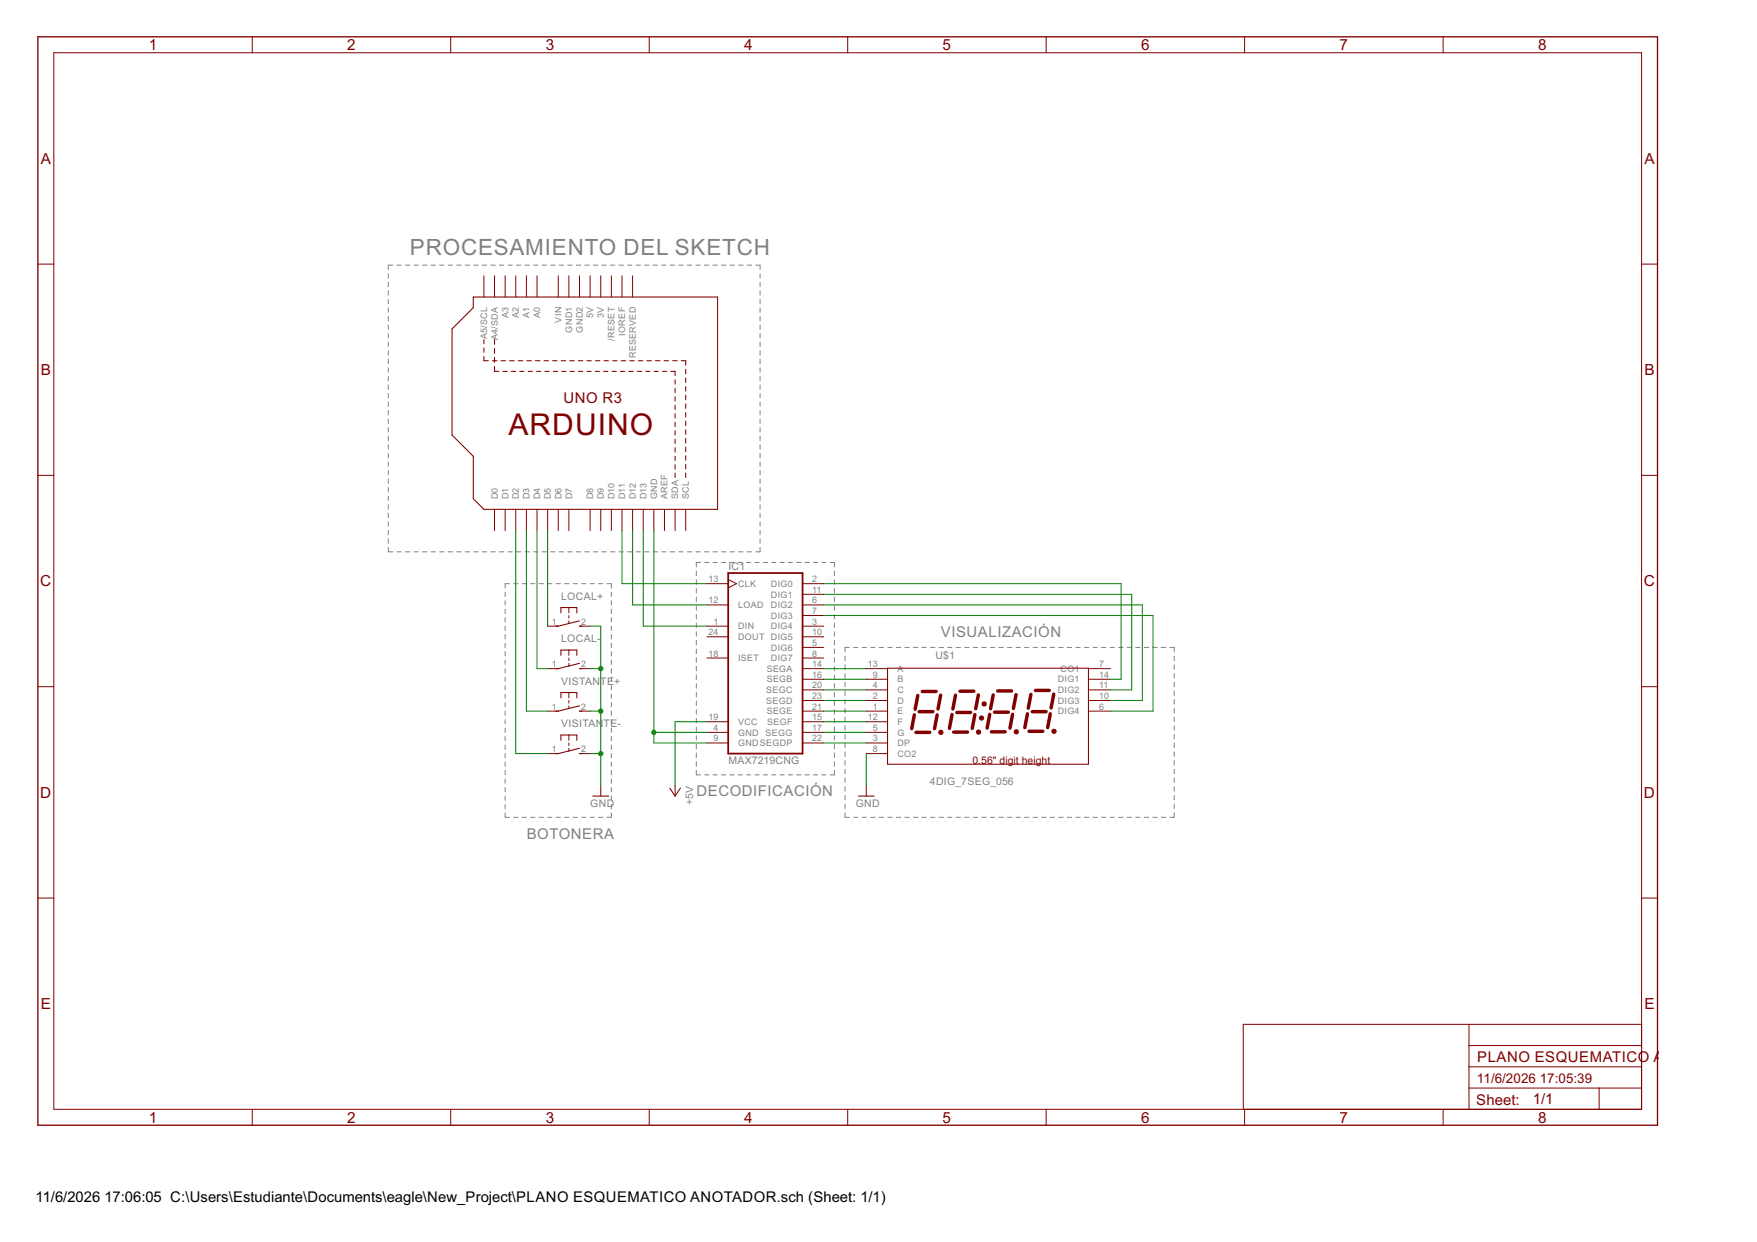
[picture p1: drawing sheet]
<svg xmlns="http://www.w3.org/2000/svg" width="420mm" height="297mm" viewBox="0 0 420 297" stroke-linecap="round" stroke-linejoin="round" font-family="sans-serif">
<g fill="none" stroke="#808080" stroke-width=".24">
<path d="M92.9 65.5v1M92.9 67.5v1.1M92.9 69.6v1M92.9 71.6v1M92.9 73.6v1.1M92.9 75.7v1M92.9 77.7v1.1M92.9 79.8v1M93.9 63.4h-1v1.1M94.9 63.4h1M96.9 63.4h1.1M99 63.4h1"/>
<path d="M101 63.4h1.1M103.1 63.4h1M105.1 63.4h1.1M107.2 63.4h1M109.2 63.4h1.1M111.3 63.4h1M113.3 63.4h1M115.3 63.4h1.1M117.4 63.4h1M119.4 63.4h1.1M121.5 63.4h1M123.5 63.4h1"/>
<path d="M125.6 63.4h1M127.6 63.4h1M129.6 63.4h1.1M131.7 63.4h1M133.7 63.4h1.1M135.8 63.4h1M137.8 63.4h1.1M139.8 63.4h1.1M141.9 63.4h1M143.9 63.4h1.1M146 63.4h1M148 63.4h1.1"/>
<path d="M150.1 63.4h1M152.1 63.4h1.1M154.2 63.4h1M156.2 63.4h1M158.2 63.4h1.1M160.3 63.4h1M162.3 63.4h1.1M164.4 63.4h1M166.4 63.4h1M168.5 63.4h1M170.5 63.4h1M172.6 63.4h1"/>
<path d="M174.6 63.4h1M176.6 63.4h1.1M178.7 63.4h1M180.7 63.4h1.1v1.1M181.8 65.5v1M181.8 67.5v1.1M181.8 69.6v1M181.8 71.6v1M181.8 73.6v1.1M181.8 75.7v1M181.8 77.7v1.1M181.8 79.8v1"/>
<path d="M92.9 81.8v1.1M92.9 83.9v1M92.9 85.9v1.1M92.9 88v1M92.9 90v1.1M92.9 92.1v1M92.9 94.1v1M92.9 96.2v1M92.9 98.2v1.1M181.8 81.8v1.1M181.8 83.9v1M181.8 85.9v1.1"/>
<path d="M181.8 88v1M181.8 90v1.1M181.8 92.1v1M181.8 94.1v1M181.8 96.2v1M181.8 98.2v1.1M92.9 100.2v1.1M92.9 102.3v1M92.9 104.3v1.1M92.9 106.4v1M92.9 108.4v1.1M92.9 110.5v1"/>
<path d="M92.9 112.5v1.1M92.9 114.6v1M92.9 116.6v1.1M92.9 118.7v1M181.8 100.2v1.1M181.8 102.3v1M181.8 104.3v1.1M181.8 106.4v1M181.8 108.4v1.1M181.8 110.5v1M181.8 112.5v1.1M181.8 114.6v1"/>
<path d="M181.8 116.6v1.1M181.8 118.7v1M92.9 130.9v1.1h1M92.9 120.7v1.1M92.9 122.7v1.1M92.9 124.8v1M92.9 126.9v1M92.9 128.9v1M94.9 132h1M96.9 132h1.1M99 132h1M101 132h1.1"/>
<path d="M103.1 132h1M105.1 132h1.1M107.2 132h1M109.2 132h1.1M111.3 132h1M113.3 132h1M115.3 132h1.1M117.4 132h1M119.4 132h1.1M121.5 132h1M121.8 139.6h-1v1M122.8 139.6h1.1"/>
<path d="M123.5 132h1M124.9 139.6h1M125.6 132h1M126.9 139.6h1M127.6 132h1M128.9 139.6h1.1M129.6 132h1.1M131 139.6h1M131.7 132h1M133 139.6h1M133.7 132h1.1M135 139.6h1"/>
<path d="M135.8 132h1M137.1 139.6h1M137.8 132h1.1M139.1 139.6h1M139.8 132h1.1M141.1 139.6h1M141.9 132h1M143.1 139.6h1.1M143.9 132h1.1M145.2 139.6h1v1M146 132h1M148 132h1.1"/>
<path d="M150.1 132h1M152.1 132h1.1M154.2 132h1M156.2 132h1M158.2 132h1.1M160.3 132h1M162.3 132h1.1M164.4 132h1M166.4 132h1M166.5 136.6v1.1M166.5 138.7v1M167.5 134.5h-1v1.1"/>
<path d="M168.5 132h1M168.5 134.5h1M170.5 132h1M170.5 134.5h1M172.5 134.5h1M172.6 132h1M174.5 134.5h1M174.6 132h1M176.5 134.5h1M176.6 132h1.1M178.5 134.5h1M178.7 132h1"/>
<path d="M180.5 134.5h1M181.8 130.9v1.1h-1.1M181.8 120.7v1.1M181.8 122.7v1.1M181.8 124.8v1M181.8 126.9v1M181.8 128.9v1M182.5 134.5h1M184.5 134.5h1M186.5 134.5h1M188.5 134.5h1M190.5 134.5h1"/>
<path d="M192.5 134.5h1M194.5 134.5h1M196.5 134.5h1M198.5 134.5h1v1.1M199.5 136.6v1.1M199.5 138.7v1M120.8 141.6v1.1M120.8 143.7v1M120.8 145.7v1M120.8 147.7v1.1M120.8 149.8v1M120.8 151.8v1"/>
<path d="M120.8 153.8v1.1M120.8 155.9v1M120.8 157.9v1M120.8 159.9v1.1M146.2 141.6v1.1M146.2 143.7v1M146.2 145.7v1M146.2 147.7v1.1M146.2 149.8v1M146.2 151.8v1M146.2 153.8v1.1M146.2 155.9v1"/>
<path d="M146.2 157.9v1M146.2 159.9v1.1M166.5 140.7v1.1M166.5 142.8v1.1M166.5 144.9v1M166.5 147v1M166.5 149v1.1M166.5 151.1v1.1M166.5 153.2v1M166.5 155.2v1.1M166.5 157.3v1.1M166.5 159.4v1"/>
<path d="M199.5 140.7v1.1M199.5 142.8v1.1M199.5 144.9v1M199.5 147v1M199.5 149v1.1M199.5 151.1v1.1M199.5 153.2v1M199.5 155.2v1.1M199.5 157.3v1.1M199.5 159.4v1M202.1 156.9v1.1M202.1 159v1.1"/>
<path d="M203.1 154.8h-1v1.1M204.1 154.8h1.1M206.2 154.8h1M208.2 154.8h1.1M210.2 154.8h1.1M212.3 154.8h1M214.3 154.8h1.1M216.4 154.8h1M218.4 154.8h1.1M220.5 154.8h1M222.5 154.8h1.1M224.6 154.8h1"/>
<path d="M226.6 154.8h1M228.6 154.8h1.1M230.7 154.8h1M232.7 154.8h1.1M234.8 154.8h1M236.8 154.8h1.1M238.9 154.8h1M240.9 154.8h1.1M243 154.8h1M245 154.8h1M247.1 154.8h1M249.1 154.8h1"/>
<path d="M251.1 154.8h1.1M253.2 154.8h1M255.2 154.8h1.1M257.3 154.8h1M259.3 154.8h1.1M261.4 154.8h1M263.4 154.8h1.1M265.5 154.8h1M267.5 154.8h1M269.5 154.8h1.1M271.6 154.8h1M273.6 154.8h1.1"/>
<path d="M275.7 154.8h1M277.7 154.8h1.1M279.8 154.8h1v1.1M280.8 156.9v1.1M280.8 159v1.1M120.8 161.9v1.1M120.8 164v1M120.8 166v1M120.8 168v1.1M120.8 170.1v1M120.8 172.1v1M120.8 174.1v1.1"/>
<path d="M120.8 176.1v1.1M120.8 178.2v1M146.2 161.9v1.1M146.2 164v1M146.2 166v1M146.2 168v1.1M146.2 170.1v1M146.2 172.1v1M146.2 174.1v1.1M146.2 176.1v1.1M146.2 178.2v1M166.5 161.5v1"/>
<path d="M166.5 163.5v1.1M166.5 165.6v1.1M166.5 167.7v1M166.5 169.7v1.1M166.5 171.8v1.1M166.5 173.9v1M166.5 176v1M166.5 178v1.1M199.5 161.5v1M199.5 163.5v1.1M199.5 165.6v1.1M199.5 167.7v1"/>
<path d="M199.5 169.7v1.1M199.5 171.8v1.1M199.5 173.9v1M199.5 176v1M199.5 178v1.1M202.1 161.1v1.1M202.1 163.2v1.1M202.1 165.2v1.1M202.1 167.3v1.1M202.1 169.4v1.1M202.1 171.5v1.1M202.1 173.6v1"/>
<path d="M202.1 175.7v1M202.1 177.7v1.1M202.1 179.8v1.1M280.8 161.1v1.1M280.8 163.2v1.1M280.8 165.2v1.1M280.8 167.3v1.1M280.8 169.4v1.1M280.8 171.5v1.1M280.8 173.6v1M280.8 175.7v1M280.8 177.7v1.1"/>
<path d="M280.8 179.8v1.1M120.8 180.2v1.1M120.8 182.2v1.1M120.8 184.3v1M120.8 186.3v1M120.8 188.3v1.1M120.8 190.4v1M120.8 192.4v1M120.8 194.4v1.1h1M122.8 195.5h1.1M124.9 195.5h1M126.9 195.5h1"/>
<path d="M128.9 195.5h1.1M131 195.5h1M133 195.5h1M135 195.5h1M137.1 195.5h1M139.1 195.5h1M141.1 195.5h1M143.1 195.5h1.1M146.2 194.4v1.1h-1M146.2 180.2v1.1M146.2 182.2v1.1M146.2 184.3v1"/>
<path d="M146.2 186.3v1M146.2 188.3v1.1M146.2 190.4v1M146.2 192.4v1M166.5 184.2v1.1h1M166.5 180.1v1.1M166.5 182.2v1M168.5 185.3h1M170.5 185.3h1M172.5 185.3h1M174.5 185.3h1M176.5 185.3h1"/>
<path d="M178.5 185.3h1M180.5 185.3h1M182.5 185.3h1M184.5 185.3h1M186.5 185.3h1M188.5 185.3h1M190.5 185.3h1M192.5 185.3h1M194.5 185.3h1M196.5 185.3h1M199.5 180.1v1.1M199.5 182.2v1"/>
<path d="M199.5 184.2v1.1h-1M202.1 194.4v1.1h1M202.1 181.9v1.1M202.1 184v1.1M202.1 186.1v1M202.1 188.2v1M202.1 190.2v1.1M202.1 192.3v1.1M204.1 195.5h1.1M206.2 195.5h1M208.2 195.5h1.1M210.2 195.5h1.1"/>
<path d="M212.3 195.5h1M214.3 195.5h1.1M216.4 195.5h1M218.4 195.5h1.1M220.5 195.5h1M222.5 195.5h1.1M224.6 195.5h1M226.6 195.5h1M228.6 195.5h1.1M230.7 195.5h1M232.7 195.5h1.1M234.8 195.5h1"/>
<path d="M236.8 195.5h1.1M238.9 195.5h1M240.9 195.5h1.1M243 195.5h1M245 195.5h1M247.1 195.5h1M249.1 195.5h1M251.1 195.5h1.1M253.2 195.5h1M255.2 195.5h1.1M257.3 195.5h1M259.3 195.5h1.1"/>
<path d="M261.4 195.5h1M263.4 195.5h1.1M265.5 195.5h1M267.5 195.5h1M269.5 195.5h1.1M271.6 195.5h1M273.6 195.5h1.1M275.7 195.5h1M277.7 195.5h1.1M280.8 194.4v1.1h-1M280.8 181.9v1.1M280.8 184v1.1"/>
<path d="M280.8 186.1v1M280.8 188.2v1M280.8 190.2v1.1M280.8 192.3v1.1"/>
</g>
<g fill="none" stroke="#800000" stroke-width=".25">
<path d="M113.2 71h58.4v50.8h-55.9l-2.5-2.5v-10.2l-5.1-5v-25.4l5.1-5.1zM115.7 85.2v1.1h1.1M115.7 81.2v1M115.7 83.2v1M117.8 86.3h1M118.3 87.7v1.1h1M118.3 81.2v1.1M118.3 83.4v1.1M118.3 85.5v1.2M119.8 86.3h1.1M120.3 88.8h1M121.9 86.3h1"/>
<path d="M122.3 88.8h1M123.9 86.3h1.1M124.3 88.8h1M126 86.3h1M126.3 88.8h1M128 86.3h1.1M128.3 88.8h1M130.1 86.3h1M130.3 88.8h1M132.1 86.3h1.1M132.3 88.8h1M134.2 86.3h1.1"/>
<path d="M134.3 88.8h1M136.2 86.3h1.1M136.3 88.8h1.1M138.3 86.3h1.1M138.3 88.8h1.1M140.4 86.3h1M140.4 88.8h1M142.4 88.8h1M142.4 86.3h1M144.4 88.8h1M144.5 86.3h1M146.4 88.8h1"/>
<path d="M146.5 86.3h1.1M148.4 88.8h1M148.6 86.3h1M150.4 88.8h1M150.6 86.3h1.1M152.4 88.8h1M152.7 86.3h1M154.4 88.8h1M154.7 86.3h1.1M156.4 88.8h1M156.8 86.3h1M158.4 88.8h1"/>
<path d="M158.8 86.3h1.1M160.4 88.8h1v1M160.9 86.3h1M161.4 90.8v1.1M161.4 92.9v1M161.4 94.9v1M161.4 96.9v1.1M161.4 99v1M162.9 86.3h1.1v1M164 88.3v1.1M164 90.4v1.1M164 92.5v1"/>
<path d="M164 94.5v1.1M164 96.6v1.1M164 98.7v1M161.4 101v1M161.4 103v1.1M161.4 105.1v1M161.4 107.1v1M161.4 109.1v1.1M161.4 111.1v1.1M161.4 113.2v1M164 100.7v1.1M164 102.8v1.1"/>
<path d="M164 104.9v1M164 106.9v1.1M164 109v1.1M164 111.1v1M164 113.1v1.1M134.1 146.6v-1.3h3.8v1.3M134.1 156.7v-1.2h3.8v1.2M138.6 158.6l-5.1 1.3h-.6M138.6 159.9h.6M138.6 148.5l-5.1 1.3h-.6M138.6 149.8h.6M212.2 159.8h48.1v23h-48.1z"/>
<path d="M134.1 166.9v-1.3h3.8v1.3M134.1 177.1v-1.3h3.8v1.3M138.6 179l-5.1 1.2h-.6M138.6 168.8l-5.1 1.3h-.6M138.6 170.1h.6M138.6 180.2h.6M141.8 190.4h3.8M160.2 188.5l1.2 1.9 1.3-1.9M205.3 190.4h3.8"/>
</g>
<g fill="none" stroke="#800000" stroke-width=".83">
<path d="M218.7 171l-.7 3.3M219 175.2h3.3M219.5 166.3l-.7 3.3M219.8 170.2h3.3M220.6 165.4h3.3M224.1 171l-.6 3.3M224.9 166.3l-.6 3.3M227.7 170.9l-.7 3.3M228 175.1h3.4M228.5 166.3l-.6 3.3M228.8 170.4h3.3M229.6 165.3h3.3"/>
<path d="M233.1 170.9l-.6 3.3M234 166.2l-.7 3.3M236.7 170.8l-.6 3.3M237.1 175h3.3M237.5 166.2l-.6 3.3M237.8 170.3h3.3M238.6 165.2h3.3M242.1 170.8l-.6 3.3M243 166.1l-.7 3.3M245.7 170.7l-.6 3.3M246.1 174.9h3.3M246.5 166.1l-.6 3.3"/>
<path d="M246.8 170.2h3.3M247.6 165.1h3.3M251.2 170.7l-.7 3.3M252 166l-.6 3.3"/>
</g>
<g fill="#800000" stroke="#800000" stroke-width=".24">
<circle cx="225" cy="175.2" r=".53"/>
<circle cx="234" cy="175.1" r=".53"/>
<circle cx="243" cy="175" r=".53"/>
<circle cx="252" cy="174.9" r=".53"/>
<circle cx="234.7" cy="171.7" r=".53"/>
<circle cx="235.3" cy="168.4" r=".53"/>
</g>
<g fill="none" stroke="#800000" stroke-width=".24">
<path d="M12.9 12.6h379.7v252.7h-379.7zM60.3 8.8v3.8M107.8 8.8v3.8M155.3 8.8v3.8M202.7 8.8v3.8M250.2 8.8v3.8M297.6 8.8v3.8M345.1 8.8v3.8M9.1 63.2h3.8M115.7 66v5M118.3 66v5M120.8 66v5"/>
<path d="M123.3 66v5M125.9 66v5M128.4 66v5M133.5 66v5M136 66v5M138.6 66v5M141.1 66v5M143.7 66v5M146.2 66v5M148.7 66v5M151.3 66v5M392.6 63.2h3.8"/>
<path d="M9.1 113.7h3.8M392.6 113.7h3.8M118.3 121.8v5.1M120.8 121.8v5.1M123.3 121.8v5.1M125.9 121.8v5.1M128.4 121.8v5.1M131 121.8v5.1M133.5 121.8v5.1M136 121.8v5.1M141.1 121.8v5.1M143.7 121.8v5.1"/>
<path d="M146.2 121.8v5.1M148.7 121.8v5.1M151.3 121.8v5.1M153.8 121.8v5.1M156.4 121.8v5.1M158.9 121.8v5.1M161.4 121.8v5.1M164 121.8v5.1M169.1 139.6h5M174.1 138.6l2 1-2 1M191.9 139.6h5.1M131 159.9h2.5"/>
<path d="M131 149.8h2.5M136 145.3v1.3M136 147.2v.6M136 148.5v.6M136 155.5v1.2M136 157.4v.6M136 158.6v.7M138.6 159.9h2.5M138.6 149.8h2.5M169.1 149.8h5M169.1 144.7h5M169.1 152.3h5"/>
<path d="M169.1 157.4h5M191.9 159.9h5.1M191.9 149.8h5.1M191.9 144.7h5.1M191.9 147.2h5.1M191.9 152.3h5.1M191.9 154.8h5.1M191.9 157.4h5.1M191.9 142.1h5.1M207.2 159.9h5M260.5 159.9h5.1M9.1 164.2h3.8"/>
<path d="M131 170.1h2.5M136 165.6v1.3M136 167.5v.7M136 168.8v.6M136 175.8v1.3M136 177.7v.6M136 179v.6M138.6 170.1h2.5M169.1 172.6h5M169.1 175.2h5M169.1 177.7h5M191.9 162.5h5.1"/>
<path d="M191.9 165h5.1M191.9 167.5h5.1M191.9 170.1h5.1M191.9 172.6h5.1M191.9 175.2h5.1M191.9 177.7h5.1M207.2 162.5h5M207.2 165h5M207.2 167.5h5M207.2 170.1h5M207.2 172.6h5M207.2 175.2h5"/>
<path d="M207.2 177.7h5M260.5 162.5h5.1M260.5 165h5.1M260.5 167.5h5.1M260.5 170.1h5.1M392.6 164.2h3.8M131 180.2h2.5M138.6 180.2h2.5M143.7 187.9v2.5M161.4 187.9v2.5M207.2 180.2h5M207.2 187.9v2.5"/>
<path d="M9.1 214.8h3.8M392.6 214.8h3.8M351.3 245v20.3M351.3 255.1h41.3M351.3 250.1h41.3M392.6 245h-95.3v20.3M60.3 265.3v3.8M107.8 265.3v3.8M155.3 265.3v3.8M202.7 265.3v3.8M250.2 265.3v3.8M297.6 265.3v3.8"/>
<path d="M345.1 265.3v3.8M351.3 260.2h41.3M382.4 260.2v5.1"/>
</g>
<path d="M174.1 137.1h17.8v43.1h-17.8z" fill="none" stroke="#800000" stroke-width=".42"/>
<path d="M9.1 8.8h387.3v260.3h-387.3z" fill="none" stroke="#800000" stroke-width=".32"/>
<g fill="none" stroke="#008000" stroke-width=".24">
<path d="M123.3 126.9v53.3h7.7M125.9 126.9v43.2h5.1M128.4 126.9v33h2.6M131 126.9v22.9M148.7 126.9v12.7h20.4M151.3 126.9v17.8h17.8M153.8 126.9v22.9h15.3M156.4 126.9v50.8h12.7M197 139.6h71.1v22.9h-2.5M141.1 159.9h2.6M141.1 149.8h2.6v38.1M197 159.9h10.2"/>
<path d="M197 142.1h73.6v22.9h-5M197 144.7h76.2v22.8h-7.6M197 147.2h78.7v22.9h-10.1M141.1 170.1h2.6M156.4 175.2h12.7M169.1 172.6h-7.7v15.3M197 162.5h10.2M197 165h10.2M197 167.5h10.2M197 170.1h10.2M197 172.6h10.2M197 175.2h10.2"/>
<path d="M197 177.7h10.2M141.1 180.2h2.6M207.2 180.2v7.7"/>
</g>
<g fill="#008000" stroke="#008000" stroke-width=".24">
<circle cx="156.4" cy="175.2" r=".51"/>
<circle cx="143.7" cy="170.1" r=".51"/>
<circle cx="143.7" cy="159.9" r=".51"/>
<circle cx="143.7" cy="180.2" r=".51"/>
</g>
<text font-size="8" fill="#800000" x="121.6" y="104">ARDUINO</text>
<text font-size="6" fill="#808080" x="98" y="60.9">PROCESAMIENTO DEL SKETCH</text>
<g font-size="4.1" fill="#800000">
<text x="35.6" y="12">1</text>
<text x="83" y="12">2</text>
<text x="130.5" y="12">3</text>
<text x="178" y="12">4</text>
<text x="225.4" y="12">5</text>
<text x="272.9" y="12">6</text>
<text x="320.3" y="12">7</text>
<text x="367.8" y="12">8</text>
<text x="9.7" y="39.2">A</text>
<text x="393.2" y="39.2">A</text>
<text x="9.7" y="89.7">B</text>
<text x="393.2" y="89.7">B</text>
<text x="9.6" y="140.3">C</text>
<text x="393.1" y="140.3">C</text>
<text x="9.6" y="190.8">D</text>
<text x="393.1" y="190.8">D</text>
<text x="9.7" y="241.3">E</text>
<text x="393.2" y="241.3">E</text>
<text x="35.6" y="268.5">1</text>
<text x="83" y="268.5">2</text>
<text x="130.5" y="268.5">3</text>
<text x="178" y="268.5">4</text>
<text x="225.4" y="268.5">5</text>
<text x="272.9" y="268.5">6</text>
<text x="320.3" y="268.5">7</text>
<text x="367.8" y="268.5">8</text>
</g>
<g font-size="4" fill="#800000">
<text x="134.8" y="96.4">UNO R3</text>
<text x="353.2" y="253.9">PLANO ESQUEMATICO ANOTADOR</text>
<text x="353" y="264.2">Sheet:</text>
<text x="366.5" y="264">1/1</text>
</g>
<g font-size="4" fill="#808080">
<text x="225" y="152.3">VISUALIZACIÓN</text>
<text x="166.6" y="190.4">DECODIFICACIÓN</text>
<text x="125.9" y="200.5">BOTONERA</text>
</g>
<g font-size="4">
<text x="8.5" y="287.5">11/6/2026</text>
<text x="25" y="287.5">17:06:05 C:\Users\Estudiante\Documents\eagle\New_Project\PLANO ESQUEMATICO ANOTADOR.sch (Sheet: 1/1)</text>
</g>
<g font-size="3.6" fill="#800000">
<text x="353.2" y="259">11/6/2026</text>
<text x="368.2" y="259">17:05:39</text>
</g>
<g font-size="2.8" fill="#808080">
<text x="174.2" y="136.4">IC1</text>
<text x="134.2" y="143.4">LOCAL+</text>
<text x="134.2" y="153.6">LOCAL-</text>
<text x="223.7" y="157.6">U$1</text>
<text x="134.2" y="163.7">VISTANTE+</text>
<text x="134.2" y="173.9">VISITAN</text>
<text x="144.3" y="173.9">TE-</text>
<text x="174.2" y="182.8">MAX7219CNG</text>
<text x="222.4" y="187.9">4DIG_7SEG_056</text>
<text x="141.2" y="192.9">GND</text>
<text x="165.8" y="192.5" transform="rotate(-90 165.8 192.5)">+5V</text>
<text x="204.7" y="192.9">GND</text>
</g>
<text font-size="2.8" fill="#800000" x="232.6" y="182.8">0.56&quot; digit height</text>
<g font-size="2.4" fill="#808080">
<text x="121.6" y="76" transform="rotate(-90 121.6 76)">A3</text>
<text x="124.1" y="76" transform="rotate(-90 124.1 76)">A2</text>
<text x="126.6" y="76" transform="rotate(-90 126.6 76)">A1</text>
<text x="129.2" y="76" transform="rotate(-90 129.2 76)">A0</text>
<text x="134.3" y="77.1" transform="rotate(-90 134.3 77.1)">VIN</text>
<text x="141.9" y="76.1" transform="rotate(-90 141.9 76.1)">5V</text>
<text x="144.4" y="76.1" transform="rotate(-90 144.4 76.1)">3V</text>
<text x="116.5" y="81" transform="rotate(-90 116.5 81)">A5/SCL</text>
<text x="119" y="81.2" transform="rotate(-90 119 81.2)">A4/SDA</text>
<text x="136.8" y="79.5" transform="rotate(-90 136.8 79.5)">GND1</text>
<text x="139.3" y="79.5" transform="rotate(-90 139.3 79.5)">GND2</text>
<text x="147" y="81.5" transform="rotate(-90 147 81.5)">/RESET</text>
<text x="149.5" y="80.3" transform="rotate(-90 149.5 80.3)">IOREF</text>
<text x="152" y="85.7" transform="rotate(-90 152 85.7)">RESERVED</text>
<text x="119" y="119.4" transform="rotate(-90 119 119.4)">D0</text>
<text x="121.6" y="119.4" transform="rotate(-90 121.6 119.4)">D1</text>
<text x="124.1" y="119.4" transform="rotate(-90 124.1 119.4)">D2</text>
<text x="126.6" y="119.4" transform="rotate(-90 126.6 119.4)">D3</text>
<text x="129.2" y="119.4" transform="rotate(-90 129.2 119.4)">D4</text>
<text x="131.7" y="119.4" transform="rotate(-90 131.7 119.4)">D5</text>
<text x="134.3" y="119.4" transform="rotate(-90 134.3 119.4)">D6</text>
<text x="136.8" y="119.4" transform="rotate(-90 136.8 119.4)">D7</text>
<text x="141.9" y="119.4" transform="rotate(-90 141.9 119.4)">D8</text>
<text x="144.4" y="119.4" transform="rotate(-90 144.4 119.4)">D9</text>
<text x="147" y="119.4" transform="rotate(-90 147 119.4)">D10</text>
<text x="149.5" y="119.4" transform="rotate(-90 149.5 119.4)">D11</text>
<text x="152" y="119.4" transform="rotate(-90 152 119.4)">D12</text>
<text x="154.6" y="119.4" transform="rotate(-90 154.6 119.4)">D13</text>
<text x="157.1" y="119.4" transform="rotate(-90 157.1 119.4)">GND</text>
<text x="159.7" y="119.4" transform="rotate(-90 159.7 119.4)">AREF</text>
<text x="162.2" y="119.4" transform="rotate(-90 162.2 119.4)">SDA</text>
<text x="164.7" y="119.4" transform="rotate(-90 164.7 119.4)">SCL</text>
<text x="169.4" y="139.2">13</text>
<text x="176.5" y="140.4">CLK</text>
<text x="184.4" y="142.9">DIG1</text>
<text x="184.4" y="140.4">DIG0</text>
<text x="194.3" y="141.8">11</text>
<text x="194.3" y="139.2">2</text>
<text x="132" y="149.4">1</text>
<text x="138.9" y="149.4">2</text>
<text x="169.4" y="144.3">12</text>
<text x="170.6" y="149.4">1</text>
<text x="176.5" y="145.4">LOAD</text>
<text x="184.4" y="145.4">DIG2</text>
<text x="184.4" y="148">DIG3</text>
<text x="194.3" y="144.3">6</text>
<text x="194.3" y="146.9">7</text>
<text x="194.3" y="149.4">3</text>
<text x="169.4" y="151.9">24</text>
<text x="176.5" y="150.5">DIN</text>
<text x="176.5" y="153.1">DOUT DIG5</text>
<text x="184.4" y="150.5">DIG4</text>
<text x="184.4" y="155.6">DIG6</text>
<text x="194.3" y="151.9">10</text>
<text x="194.3" y="154.5">5</text>
<text x="132" y="159.6">1</text>
<text x="138.9" y="159.6">2</text>
<text x="169.4" y="157">18</text>
<text x="176.5" y="158.1">ISET</text>
<text x="183.4" y="160.7">SEGA</text>
<text x="184.4" y="158.1">DIG7</text>
<text x="194.3" y="157">8</text>
<text x="194.3" y="159.6">14</text>
<text x="207.5" y="159.6">13</text>
<text x="214.6" y="160.7">A</text>
<text x="253.6" y="160.7">CO1</text>
<text x="262.8" y="159.6">7</text>
<text x="183.2" y="165.8">SEGC</text>
<text x="183.4" y="163.2">SEGB</text>
<text x="194.3" y="162.1">16</text>
<text x="194.3" y="164.6">20</text>
<text x="194.3" y="167.2">23</text>
<text x="208.7" y="162.1">9</text>
<text x="208.7" y="164.6">4</text>
<text x="208.7" y="167.2">2</text>
<text x="214.6" y="163.2">B</text>
<text x="214.6" y="165.8">C</text>
<text x="252.9" y="163.2">DIG1</text>
<text x="252.9" y="165.8">DIG2</text>
<text x="262.8" y="162.1">14</text>
<text x="262.8" y="164.6">11</text>
<text x="262.8" y="167.2">10</text>
<text x="132" y="169.7">1</text>
<text x="138.9" y="169.7">2</text>
<text x="169.4" y="172.3">19</text>
<text x="176.5" y="173.4">VCC</text>
<text x="183.2" y="168.3">SEGD</text>
<text x="183.4" y="170.8">SEGE</text>
<text x="183.5" y="173.4">SEGF</text>
<text x="194.3" y="169.7">21</text>
<text x="194.3" y="172.3">15</text>
<text x="207.5" y="172.3">12</text>
<text x="208.7" y="169.7">1</text>
<text x="214.6" y="168.3">D</text>
<text x="214.6" y="170.8">E</text>
<text x="214.6" y="173.4">F</text>
<text x="252.9" y="168.3">DIG3</text>
<text x="252.9" y="170.8">DIG4</text>
<text x="262.8" y="169.7">6</text>
<text x="132" y="179.9">1</text>
<text x="138.9" y="179.9">2</text>
<text x="170.6" y="177.3">9</text>
<text x="170.6" y="174.8">4</text>
<text x="176.5" y="178.5">GNDSEGDP</text>
<text x="176.5" y="175.9">GND SEGG</text>
<text x="194.3" y="174.8">17</text>
<text x="194.3" y="177.3">22</text>
<text x="208.7" y="174.8">5</text>
<text x="208.7" y="177.3">3</text>
<text x="208.7" y="179.9">8</text>
<text x="214.6" y="175.9">G</text>
<text x="214.6" y="178.5">DP</text>
<text x="214.6" y="181">CO2</text>
</g>
</svg>
